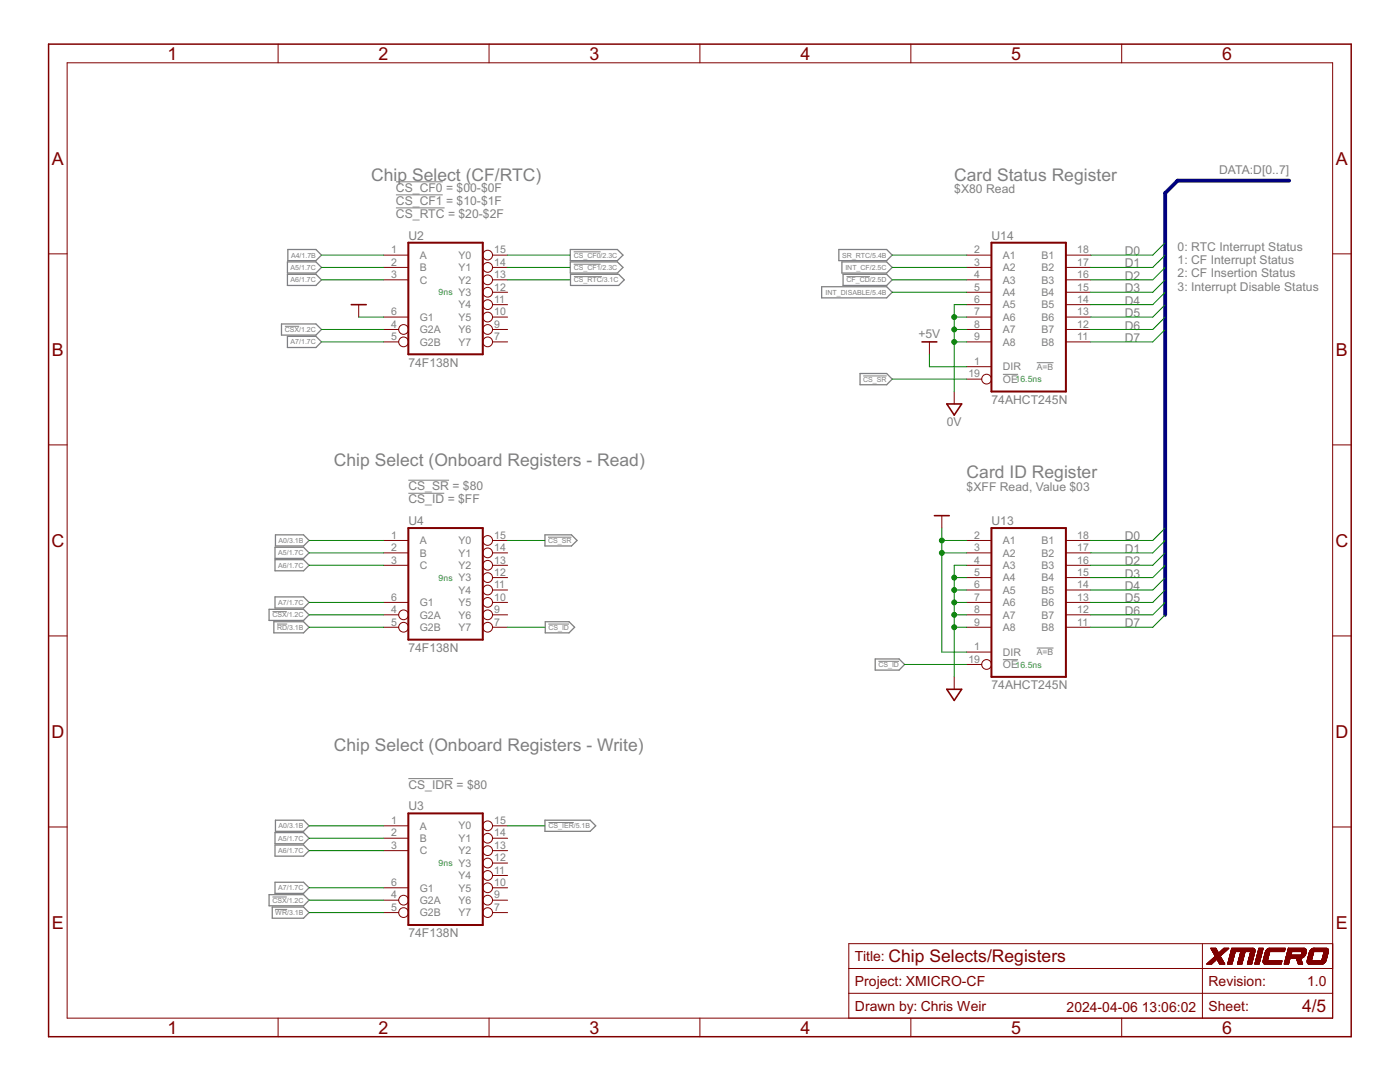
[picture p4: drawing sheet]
<svg xmlns="http://www.w3.org/2000/svg" width="279mm" height="216mm" viewBox="0 0 279 216" stroke-linecap="round" stroke-linejoin="round" font-family="sans-serif">
<g fill="none" stroke="#808080" stroke-width=".2">
<path d="M79 36.3h9.3M79 38.9h9.3M79 41.5h9.7M114.5 50.2h5.4M114.5 52.7h5.4M114.5 55.2h5.6M168.9 55.2h4.7M56.9 65.1h2.8M172.3 75h4.7M200.2 74.7h3M206.9 72.4h3.3M81.5 95.8h8.1"/>
<path d="M81.5 98.4h7.2M109.4 107.2h4.6M54.4 122h2.8M55.3 124.5h2M109.4 124.5h4.2M175.3 132h4.1M200.2 131.6h3M206.9 129.3h3.3M81.5 155.4h8.9M54.4 179h2.8M109.5 164.1h5M54.9 181.5h2.4"/>
</g>
<g fill="none" stroke="#808080" stroke-width=".25">
<path d="M57.4 52.3h5.7l1.1 1.1-1.1 1.1h-5.7zM57.4 54.7h5.7l1.1 1.1-1.1 1.2h-5.7zM57.4 49.8h5.7l1.1 1.1-1.1 1.1h-5.7zM113.8 52.3h9.4l1.1 1.1-1.1 1.1h-9.4zM113.8 49.8h9.4l1.1 1.1-1.1 1.1h-9.4zM113.9 54.7h9.6l1.1 1.1-1.1 1.2h-9.6zM164 57.2h13l1.1 1.1-1.1 1.1h-13zM167.4 49.8h9.6l1.1 1.1-1.1 1.1h-9.6zM168 52.3h9l1.1 1.1-1.1 1.1h-9zM168.3 54.7h8.7l1.1 1.1-1.1 1.2h-8.7zM56.2 64.6h6.9l1.1 1.1-1.1 1.2h-6.9zM57.4 67.1h5.7l1.1 1.1-1.1 1.1h-5.7z"/>
<path d="M171.6 74.5h5.4l1.1 1.1-1.1 1.2h-5.4zM54.9 119.1h5.7l1.1 1.1-1.1 1.1h-5.7zM54.9 109.2h5.7l1.1 1.1-1.1 1.1h-5.7zM54.9 111.7h5.7l1.1 1.1-1.1 1.1h-5.7zM55 106.7h5.6l1.1 1.1-1.1 1.1h-5.6zM108.8 106.7h5.2l1.2 1.1-1.2 1.1h-5.2zM53.7 121.6h6.9l1.1 1.1-1.1 1.1h-6.9zM54.7 124.1h5.9l1.1 1.1-1.1 1.1h-5.9zM108.8 124.1h4.8l1.1 1.1-1.1 1.1h-4.8zM174.7 131.5h4.7l1.1 1.1-1.1 1.1h-4.7zM53.7 178.5h6.9l1.1 1.1-1.1 1.1h-6.9zM54.9 166.1h5.7l1.1 1.2-1.1 1.1h-5.7z"/>
<path d="M54.9 168.6h5.7l1.1 1.1-1.1 1.1h-5.7zM54.9 176h5.7l1.1 1.1-1.1 1.2h-5.7zM55 163.7h5.6l1.1 1.1-1.1 1.1h-5.6zM108.8 163.7h9l1.1 1.1-1.1 1.1h-9zM54.3 181h6.3l1.1 1.1-1.1 1.1h-6.3z"/>
</g>
<path d="M81.5 48.4h14.9v22.3h-14.9zM197.9 48.4h14.8v29.7h-14.8zM81.5 105.4h14.9v22.2h-14.9zM197.9 105.4h14.8v29.7h-14.8zM81.5 162.3h14.9v22.3h-14.9z" fill="none" stroke="#800000" stroke-width=".4"/>
<g fill="none" stroke="#800000" stroke-width=".2">
<path d="M13.4 12.5h252.6v190.7h-252.6zM55.5 8.8v3.7M97.6 8.8v3.7M139.7 8.8v3.7M181.8 8.8v3.7M223.9 8.8v3.7M9.7 50.7h3.7M76.5 50.9h5M76.5 53.4h5M76.5 55.8h5M98.3 50.9h3M98.3 53.4h3"/>
<path d="M98.3 55.8h3M98.3 58.3h3M192.9 50.9h5M192.9 53.4h5M192.9 55.8h5M192.9 58.3h5M212.7 50.9h5M212.7 53.4h5M212.7 55.8h5M212.7 58.3h5M266 50.7h3.7M71.6 60.8v2.5"/>
<path d="M76.5 65.7h3.1M76.5 68.2h3.1M76.5 63.3h5M98.3 65.7h3M98.3 68.2h3M98.3 63.3h3M98.3 60.8h3M185.5 68.2v2.5M190.4 78.1v2.5M192.9 65.7h5M192.9 68.2h5M192.9 63.3h5"/>
<path d="M192.9 60.8h5M192.9 73.2h5M192.9 75.6h3M212.7 65.7h5M212.7 68.2h5M212.7 63.3h5M212.7 60.8h5M9.7 88.8h3.7M266 88.8h3.7M76.5 107.8h5M76.5 110.3h5M76.5 112.8h5"/>
<path d="M98.3 107.8h3M98.3 110.3h3M98.3 112.8h3M98.3 117.7h3M98.3 115.3h3M188 102.9v2.5M192.9 107.8h5M192.9 110.3h5M192.9 112.8h5M192.9 117.7h5M192.9 115.3h5M212.7 107.8h5"/>
<path d="M212.7 110.3h5M212.7 112.8h5M212.7 117.7h5M212.7 115.3h5M9.7 126.9h3.7M76.5 122.7h3.1M76.5 125.2h3.1M76.5 120.2h5M98.3 122.7h3M98.3 125.2h3M98.3 120.2h3M190.4 135.1v2.4"/>
<path d="M192.9 122.7h5M192.9 125.2h5M192.9 120.2h5M192.9 130.1h5M192.9 132.6h3M212.7 122.7h5M212.7 125.2h5M212.7 120.2h5M266 126.9h3.7M9.7 165h3.7M76.5 164.8h5M76.5 167.3h5"/>
<path d="M76.5 169.7h5M76.5 179.6h3.1M76.5 177.1h5M98.3 164.8h3M98.3 167.3h3M98.3 169.7h3M98.3 179.6h3M98.3 177.1h3M98.3 174.7h3M98.3 172.2h3M266 165h3.7M76.5 182.1h3.1"/>
<path d="M98.3 182.1h3M169.4 193.3h96.6M169.4 198.2h96.6M240 188.3v14.9M241.6 189.2l1.1 .1M241.7 189.3h1M241.7 189.4h1.1M241.8 189.4h1M241.8 189.5h1M241.9 192.3h-1M241.9 189.6h1M241.9 191.4h2"/>
<path d="M241.9 189.7h1M241.9 189.7l1.1 .1M242 192.2l-1 .1M242 191.3h1.8M242 189.8h1M242 189.8l1 .1M242 192.2h-1M242 189.9h1M242 192.1l-.9 .1M242 189.9h1.1M242.1 191.3h1.7M242.1 190h1"/>
<path d="M242.1 190l1 .1M242.1 192.1h-1M242.1 191.2h1.7M242.1 190.1h1M242.1 190.1h1.1M242.2 192h-1M242.2 191.2h1.5M242.2 190.2h2M242.2 191.1h1.5M242.2 190.2h1.9M242.2 190.3h1.9M242.3 191.9l-1 .1"/>
<path d="M242.3 191.1h1.4M242.3 190.4h1.7M242.3 191.9h-1M242.3 191h1.3M242.4 191.8l-1 .1M242.4 190.5h1.4M242.4 190.9h1.2M242.4 191.8h-1M242.5 190.7h1.1M242.5 191.7h-1M242.5 190.9h1.1M242.5 190.8h1"/>
<path d="M242.5 191.7h-.9M242.6 191.6h-1M242.6 189.2l.6 1 1.1-1h.9l-1.7 1.6M242.6 191.6h-.9M242.7 189.2h-1.1l.9 1.6-1.7 1.6h1M242.7 191.5l-1 .1M242.8 191.5h-1M242.8 191.4l-.9 .1M242.9 191.4l1 .1M242.9 191.5h1M243 191.5l1 .1M243 191.6h1"/>
<path d="M243 191.7h1.1M243.1 191.7h1M243.1 191.8h1M243.1 191.8l1 .1M243.1 191.9h1.1M243.2 191.9l1 .1M243.2 192h1M243.2 192.1h1.1M243.3 192.1l1 .1M243.3 192.2h1M243.3 192.2l1.1 .1M243.4 192.3h1"/>
<path d="M243.5 190.8l.9 1.6h-1l-.5-1-1.1 1M243.6 190.7l-1.1 .1M243.7 190.6h-1.3M243.9 190.5h-1.5M243.9 190.4l-1.6 .1M244 190.3l-1.7 .1M244.2 190.1l-1 .1M244.3 190.1h-1M244.3 190l-.9 .1M244.4 190h-1M244.5 189.9h-1M244.6 189.8l-1 .1"/>
<path d="M244.6 189.8h-1M244.7 189.7l-1 .1M244.7 189.7h-1M244.8 189.6l-1 .1M244.9 189.6h-1.1M244.9 189.5h-1M244.9 189.5h-.9M245 189.4l-1 .1M245 192.3h.9M245 189.4h-.9M245.1 192.1h.8M245.1 192h.9"/>
<path d="M245.1 189.3l-1 .1M245.1 191.9h.9M245.2 191.8h.8M245.2 191.7h.8M245.2 189.3h-1M245.2 191.6h.9M245.2 189.2l-1 .1M245.2 191.5h.9M245.3 191.4h.8M245.3 191.3h.8M245.3 191.2h.9M245.3 191.1h.9"/>
<path d="M245.4 191h.8M245.4 190.9h.9M245.4 190.8h.9M245.4 190.7h.9M245.4 190.6h.9M245.5 190.6h.8M245.5 190.5h.9M245.5 190.3h.9M245.6 190.2h.8M245.6 190.1h.9M245.6 190h.9M245.6 189.9h.9"/>
<path d="M245.7 189.8h4.7M245.7 189.7h4.7M245.7 189.6h4.7M245.7 189.5h4.7M245.8 189.4l4.6 .1M245.8 189.4h4.6M245.8 189.3l4.6 .1M245.8 189.3h4.5M245.8 189.3h4.4M245.9 192.3h-.9M245.9 192.2l-.9 .1M245.9 192.2h-.9"/>
<path d="M246 192.1h-.9M246 191.9h-.9M246 191.8l-.8 .1M246.1 191.7h-.9M246.1 191.5h-.9M246.1 191.4l-.9 .1M246.2 191.2h-.9M246.2 191.1h-.9M246.3 190.8h-.9M246.3 190.7h-.9M246.4 190.5l-.9 .1M246.4 190.4l-.9 .1"/>
<path d="M246.4 190.4h-.9M246.4 190.3h-.9M246.5 190.1h-.9M246.5 190l-.9 .1M247 192.3h.9M247 192.2h.9M247 192.1h.9M247.1 192h.8M247.1 191.9h.9M247.1 191.8h.9M247.1 191.7h.9M247.2 191.6h.8"/>
<path d="M247.2 191.6h.9M247.2 191.5h.9M247.2 191.4h.9M247.2 191.3h.9M247.3 191.3h.8M247.3 191.2h.8M247.3 191.2h.9M247.3 191.1h.9M247.3 191h.9M247.4 190.9h.8M247.4 190.8h.8M247.4 190.8h.9"/>
<path d="M247.4 190.6h.9M247.5 190.5h.8M247.5 190.4h.8M247.5 190.4h.9M247.5 190.2h.9M247.6 190.1h.8M247.6 190h.9M247.6 189.9h.9M247.6 189.9l-.6 2.5h.8l.7-2.5M247.9 192.2h-.9M247.9 192.1h-.8M248 191.9l-.9 .1"/>
<path d="M248 191.8l-.9 .1M248 191.7h-.8M248.1 191.5l-.9 .1M248.1 191.4l-.9 .1M248.2 191.2h-.9M248.2 191l-.9 .1M248.3 190.8h-.9M248.3 190.7h-.9M248.3 190.5l-.8 .1M248.4 190.4h-.9M248.4 190.3h-.9M248.4 190.1h-.8"/>
<path d="M248.5 190l-.9 .1M249 192.3h.8M249 192.2h.9M249 192.1h.9M249 192h.9M249.1 191.9h.8M249.1 191.8h.8M249.1 191.8h.9M249.1 191.7h.9M249.1 191.6h.9M249.2 191.6h.8M249.2 191.5h.8"/>
<path d="M249.2 191.4h.8M249.2 191.4h.9M249.2 191.3h.9M249.3 191.2h.8M249.3 191h.8M249.3 190.9h.9M249.4 190.8h.8M249.4 190.6h.9M249.4 190.5h.9M249.4 190.4h.9M249.5 190.4h.8M249.5 190.2h.9"/>
<path d="M249.5 190.1h.9M249.6 190.1h.8M249.6 190h.8M249.6 189.9h.8M249.6 189.9l-.7 2.5h.9l.6-2.4M249.9 192.2h-.9M249.9 192.1l-.9 .1M249.9 192h-.9M250 191.7h-.9M250.1 191.3h-.9M250.1 189.2l.2 .1M250.1 189.2h-4.3l-.8 3.2h.9l.6-2.5"/>
<path d="M250.1 191.2l-.9 .1M250.1 191.1h-.8M250.2 191h-.9M250.2 190.9h-.9M250.2 190.8l-.9 .1M250.3 190.7h-.9M250.3 190.6h-.9M250.3 189.3l.1 .2M250.4 190.3h-.9M250.4 190.2h-.9M250.4 192.3h.9M250.4 189.5v.1"/>
<path d="M250.4 189.9h-4.8M250.4 189.6v.2M250.4 189.8v.2M250.5 192.2h.8M250.5 192.1h.9M250.5 192h.9M250.5 191.9h.9M250.6 191.7h.8M250.6 191.7h.9M250.6 191.6h.9M250.7 191.5h.8M250.7 191.3h.8"/>
<path d="M250.7 191.3h.9M250.7 191.2h.9M250.7 191.1h.9M250.8 191.1h.8M250.8 190.9h.9M250.8 190.8h.9M250.8 190.7h.9M250.9 190.6h.8M250.9 190.5h.9M251 190.3h.8M251 190.2h.8M251 190.1h.9"/>
<path d="M251.1 189.9h.8M251.1 189.8h.8M251.1 189.7h.9M251.2 189.5h.8M251.2 189.4h.9M251.2 189.3h.9M251.2 189.2h.9M251.3 192.4h-.9l.8-3.2h.9l-.8 3.2M251.3 192.3h-.9M251.4 192.1l-.9 .1M251.4 191.9h-.9M251.4 191.8h-.8"/>
<path d="M251.5 191.6h-.9M251.5 191.5l-.9 .1M251.5 191.5h-.8M251.5 191.4h-.8M251.6 191.2h-.9M251.6 191.1l-.9 .1M251.7 191h-.9M251.7 190.9h-.9M251.7 190.8h-.9M251.7 190.7l-.9 .1M251.8 190.5h-.9M251.8 190.4h-.9"/>
<path d="M251.8 190.2h-.8M251.9 190.1h-.9M251.9 190h-.9M251.9 189.8h-.8M252 189.7l-.9 .1M252 189.6h-.9M252.1 189.4h-.9M252.1 191.9h3.7M252.1 191.8h3.7M252.1 191.7h3.7M252.1 189.3l-.9 .1M252.1 192v.1"/>
<path d="M252.1 191.8v.2M252.1 191.7h3.7l-.1 .7h-3.3M252.1 192.1h3.7M252.1 192h3.7M252.1 191.6h.9M252.1 192.1l.2 .2M252.1 191.7v.1M252.1 191.5h.9M252.1 191.6v.1M252.1 192.1h3.6M252.2 192.2h3.5M252.2 191.4h.8"/>
<path d="M252.2 191.3h.8M252.2 191.2h.9M252.2 191.1h.9M252.2 192.3h3.5M252.2 191h.9M252.3 191h.8M252.3 192.3h3.4M252.3 190.9h.9M252.3 190.8h.9M252.3 190.7h.9M252.3 192.3l.1 .1M252.3 190.6h.9"/>
<path d="M252.4 190.5h.8M252.4 190.5h.9M252.4 190.4h.9M252.4 192.4h.1M252.4 190.3h.9M252.5 190.2h.8M252.5 190.1h.8M252.5 190.1h.9M252.5 190h.9M252.5 190l-.4 1.6M252.6 189.9l-.1 .1M252.6 189.8h3.7"/>
<path d="M252.6 189.7h3.8M252.6 189.7v.2M252.7 189.7h3.7M252.8 189.5h3.6M252.9 189.4l.3-.2h3.3l-.2 .7h-3.8M252.9 189.4l-.3 .3M252.9 189.4h3.6M253 191.6h-.9M253 189.3h3.5M253 191.3h-.8M253.1 191.2h-.9M253.1 191.1h-.9"/>
<path d="M253.1 189.3h3.4M253.2 190.9h-.9M253.2 190.8l-.9 .1M253.2 190.7h-.9M253.2 190.6h-.9M253.3 190.4l-.9 .1M253.3 190.3h-.9M253.3 190.2h-.8M253.4 189.9h-.9M253.4 189.9l-.5 1.8M255.8 192h-3.7M255.8 191.9l-3.7 .1"/>
<path d="M255.8 191.8l-3.7 .1M256.3 192.3h.9M256.3 192.2h.9M256.3 192.1h.9M256.3 189.8h-3.7M256.4 189.7l-3.8 .1M256.4 192h.8M256.4 191.9h.9M256.4 189.6h-3.7M256.4 191.8h.9M256.4 189.5h-3.6M256.5 191.7h.8"/>
<path d="M256.5 191.6h.8M256.5 191.5h.9M256.5 191.4h.9M256.6 191.3h.8M256.6 191.2h.9M256.8 190.6h3.7M256.8 190.5h3.7M256.8 190.5h.9M256.8 190.4h.9M256.8 190.3h.9M256.9 190.2h.8M256.9 190.1h.8"/>
<path d="M256.9 190h.9M256.9 189.9h.9M256.9 189.9h3.8M257 189.8h3.7M257 189.7h3.7M257 189.6h3.7M257 189.5h3.7M257.1 189.4h3.5M257.1 189.3l3.5 .1M257.1 189.3h3.4M257.1 189.2l3.3 .1M257.1 189.2l-.8 3.2h.9l.3-1.2"/>
<path d="M257.1 189.2h3.3M257.1 189.2l.7 .7-.2 .7M257.2 192.3h-.9M257.2 192.2l-.9 .1M257.2 192.1h-.8M257.3 192h-.9M257.3 191.8l-.9 .1M257.3 191.7h-.8M257.4 191.6h-.9M257.7 190.3l-.9 .1M257.8 190.1h-.9M257.8 190h-.9"/>
<path d="M258.7 191.2h.9M258.7 191.3h.9M258.8 191.4h.8M258.8 191.4l.9 .1M258.8 191.5h.9M258.8 191.5l.9 .1M258.8 191.6h.9M258.9 191.7h.8M258.9 191.7h.9M258.9 191.8h.9M258.9 191.8l.9 .1M259 191.9h.8"/>
<path d="M259 192h.8M259 192h.9M259 192.1h.9M259 192.1l.9 .1M259.1 192.2h.8M259.1 192.3h.8M259.1 192.3h.9M259.7 190.5h.8M259.7 190.4h.9M259.7 191.2h-.2l.5 1.2h-.9l-.4-1.2M259.7 191.2h-3.1M259.8 190.3h.8"/>
<path d="M259.8 190.2h.8M259.8 190.1h.8M259.8 190h.9M259.8 189.9h.9M259.9 189.9l-.2 .7M259.9 191.1l-.2 .1M259.9 191.1l-3.3 .1M260 191.1h-3.4M260.1 191l-3.5 .1M260.2 191h-3.6M260.2 190.9h-3.5M260.3 190.9h-3.6"/>
<path d="M260.3 190.8l-3.6 .1M260.3 190.8h-3.6M260.4 190.7l-3.7 .1M260.4 189.2l.2 .2M260.4 190.7h-3.7M260.5 190.6h-3.7M260.6 190.5l-.7 .6M260.6 190.4h-.9M260.6 190.4v.1M260.6 190.3l-.9 .1M260.6 189.4l.1 .1M260.6 189.4l-3.6 .1"/>
<path d="M260.7 190.1h-.9M260.7 189.5v.2M260.7 189.5h-3.7M260.7 190l-.1 .4M260.7 189.8l-3.8 .1M260.7 189.7h-3.7M260.7 189.7v.1M260.7 189.8v.2M260.9 191.9v.1M260.9 192h3.5M260.9 191.8h3.7M260.9 191.7h3.7"/>
<path d="M260.9 191.7v.2M260.9 192v.1M260.9 191.6h.8M260.9 191.6v.1M260.9 191.5h.9M260.9 192.1v.1M260.9 192.2l.1 .1M261 192.2h3.2M261 191.3h.8M261 191.2h.9M261 192.3h3.2M261 191.1h.9"/>
<path d="M261 192.3h.1M261.1 190.9h.8M261.1 192.3h3M261.1 192.3l.1 .1M261.1 190.8h.9M261.1 190.6h.9M261.2 192.4h2.7M261.2 190.5h.8M261.2 190.4h.8M261.2 190.4h.9M261.3 190.2h.8M261.3 190.1h.8"/>
<path d="M261.3 190h.8M261.3 190h.9M261.3 190l-.4 1.6M261.3 189.9h.9M261.4 189.9h3.7M261.4 189.8l-.1 .2M261.4 189.7h3.7M261.5 189.7l-.1 .1M261.5 189.6h3.6M261.6 189.5h3.5M261.7 191.6h-.8M261.7 189.4h3.3"/>
<path d="M261.8 191.5l-.9 .1M261.8 191.4h-.9M261.8 189.3h3.2M261.9 191.2h-.9M261.9 191.1l-.9 .1M261.9 191h-.9M261.9 189.3h3M262 190.8h-.9M262 190.7l-.9 .1M262 190.7h-.9M262 190.6h-.8M262.1 190.3l-.9 .1"/>
<path d="M262.1 189.2h2.6M262.1 190.3h-.9M262.1 190.2h-.8M262.1 189.2l-.3 .1-.3 .4M262.3 189.2l-.6 2.5M263.8 191.6h.8M263.8 191.6h.9M263.8 191.5h.9M263.8 191.4h.9M263.9 191.3h.8M263.9 191.3h.9M263.9 191.2h.9"/>
<path d="M263.9 191.1h.9M263.9 191h.9M264 190.9h.8M264 190.9h.9M264 190.8h.9M264 190.7h.9M264.1 190.6h.8M264.1 190.5h.8M264.1 192.3l-.2 .1M264.1 190.4h.9M264.1 190.3h.9M264.2 190.2h.8"/>
<path d="M264.2 190.1h.8M264.2 190h.9M264.2 189.9h.9M264.3 189.9l-.5 1.8M264.3 192.2h-3.4M264.3 192.1l-3.4 .1M264.4 192.1h-3.5M264.5 192h-3.6M264.5 191.9l-3.6 .1M264.5 191.9l-.4 .4M264.5 191.9h-3.6M264.6 191.8h-3.7"/>
<path d="M264.6 191.7h-3.7M264.7 191.6l-.2 .3M264.7 191.5l-.9 .1M264.7 189.2l.2 .1M264.7 191.4h-.8M264.8 191.2l-.9 .1M264.8 191.1l-.9 .1M264.8 191h-.8M264.9 190.9h-.9M264.9 189.3h.1M264.9 190.7l-.9 .1M265 190.5h-.9"/>
<path d="M265 189.3v.1M265 190.4h-.9M265 189.4h-3.3M265 189.4l.1 .1M265.1 190.1h-.9M265.1 189.5v.2M265.1 190h-.9M265.1 189.5h-3.5M265.1 190l-.4 1.6M265.1 189.9h-3.8M265.1 189.8h-3.7M265.1 189.7h-3.6"/>
<path d="M265.1 189.6l-3.6 .1M265.1 189.8v.2M265.1 189.7v.1M266 188.3h-96.6v14.9M55.5 203.2v3.7M97.6 203.2v3.7M139.7 203.2v3.7M181.8 203.2v3.7M223.9 203.2v3.7"/>
<circle cx="97.3" cy="53.4" r=".97"/>
<circle cx="97.3" cy="50.9" r=".97"/>
<circle cx="97.3" cy="58.3" r=".97"/>
<circle cx="97.3" cy="55.8" r=".97"/>
<circle cx="80.5" cy="68.2" r=".97"/>
<circle cx="80.5" cy="65.7" r=".97"/>
<circle cx="97.3" cy="63.3" r=".97"/>
<circle cx="97.3" cy="65.7" r=".97"/>
<circle cx="97.3" cy="60.8" r=".97"/>
<circle cx="97.3" cy="68.2" r=".97"/>
<circle cx="196.9" cy="75.6" r=".97"/>
<circle cx="97.3" cy="115.3" r=".97"/>
<circle cx="97.3" cy="110.3" r=".97"/>
<circle cx="97.3" cy="112.8" r=".97"/>
<circle cx="97.3" cy="107.8" r=".97"/>
<circle cx="97.3" cy="117.7" r=".97"/>
<circle cx="80.5" cy="125.2" r=".97"/>
<circle cx="80.5" cy="122.7" r=".97"/>
<circle cx="97.3" cy="125.2" r=".97"/>
<circle cx="97.3" cy="122.7" r=".97"/>
<circle cx="97.3" cy="120.2" r=".97"/>
<circle cx="196.9" cy="132.6" r=".97"/>
<circle cx="80.5" cy="179.6" r=".97"/>
<circle cx="97.3" cy="177.1" r=".97"/>
<circle cx="97.3" cy="169.7" r=".97"/>
<circle cx="97.3" cy="164.8" r=".97"/>
<circle cx="97.3" cy="179.6" r=".97"/>
<circle cx="97.3" cy="174.7" r=".97"/>
<circle cx="97.3" cy="172.2" r=".97"/>
<circle cx="97.3" cy="167.3" r=".97"/>
<circle cx="80.5" cy="182.1" r=".97"/>
<circle cx="97.3" cy="182.1" r=".97"/>
</g>
<path d="M70.1 60.8h3M184 68.2h3M189 80.6h2.9l-1.5 2.2zM186.5 102.9h2.9M189 137.5h2.9l-1.5 2.3z" fill="none" stroke="#800000" stroke-width=".32"/>
<path d="M9.7 8.8h260v198.1h-260z" fill="none" stroke="#800000" stroke-width=".3"/>
<path d="M257.3 36h-22.3l-2.5 2.5v84.2" fill="none" stroke="#000080" stroke-width=".76"/>
<g fill="none" stroke="#008000" stroke-width=".2">
<path d="M64.2 55.8h12.3M64.2 53.4h12.3M64.2 50.9h12.3M101.3 55.8h12.4M101.3 53.4h12.4M101.3 50.9h12.4M178.1 55.8h14.8M178.1 53.4h14.8M178.1 50.9h14.8M178.1 58.3h14.8M232.5 53.4l-2.4 2.4h-12.4M232.5 50.9l-2.4 2.5h-12.4"/>
<path d="M232.5 48.4l-2.4 2.5h-12.4M232.5 58.3l-2.4 2.5h-12.4M232.5 55.8l-2.4 2.5h-12.4M64.2 68.2h12.3M64.2 65.7h12.3M71.6 63.3h4.9M178.1 75.6h14.8M185.5 70.7v2.5h7.4M190.4 68.2h2.5M190.4 63.3h2.5M190.4 65.7h2.5M192.9 60.8h-2.5v17.3"/>
<path d="M232.5 65.7l-2.4 2.5h-12.4M232.5 60.8l-2.4 2.5h-12.4M232.5 63.3l-2.4 2.4h-12.4M61.7 112.8h14.8M61.7 110.3h14.8M61.7 107.8h14.8M101.3 107.8h7.4M188 110.3h4.9M188 107.8h4.9M188 105.4v24.7h4.9M190.4 115.3h2.5M190.4 117.7h2.5"/>
<path d="M192.9 112.8h-2.5v22.3M232.5 117.7l-2.4 2.5h-12.4M232.5 110.3l-2.4 2.5h-12.4M232.5 107.8l-2.4 2.5h-12.4M232.5 105.4l-2.4 2.4h-12.4M232.5 112.8l-2.4 2.5h-12.4M232.5 115.3l-2.4 2.4h-12.4M61.7 120.2h14.8M61.7 125.2h14.8M61.7 122.7h14.8M101.3 125.2h7.4M180.5 132.6h12.4"/>
<path d="M190.4 120.2h2.5M190.4 125.2h2.5M190.4 122.7h2.5M232.5 122.7l-2.4 2.5h-12.4M232.5 120.2l-2.4 2.5h-12.4M61.7 177.1h14.8M61.7 169.7h14.8M61.7 167.3h14.8M61.7 164.8h14.8M61.7 179.6h14.8M101.3 164.8h7.4M61.7 182.1h14.8"/>
</g>
<g fill="#008000" stroke="#008000" stroke-width=".2">
<circle cx="188" cy="110.3" r=".49"/>
<circle cx="188" cy="107.8" r=".49"/>
<circle cx="190.4" cy="115.3" r=".49"/>
<circle cx="190.4" cy="117.7" r=".49"/>
<circle cx="190.4" cy="120.2" r=".49"/>
<circle cx="190.4" cy="122.7" r=".49"/>
<circle cx="190.4" cy="125.2" r=".49"/>
<circle cx="190.4" cy="65.7" r=".49"/>
<circle cx="190.4" cy="68.2" r=".49"/>
<circle cx="190.4" cy="63.3" r=".49"/>
</g>
<g font-size="4" fill="#800000">
<text x="33.5" y="11.9">1</text>
<text x="75.5" y="11.9">2</text>
<text x="117.6" y="11.9">3</text>
<text x="159.7" y="11.9">4</text>
<text x="201.8" y="11.9">5</text>
<text x="243.9" y="11.9">6</text>
<text x="10.4" y="32.9">A</text>
<text x="266.6" y="32.9">A</text>
<text x="10.4" y="71">B</text>
<text x="266.6" y="71">B</text>
<text x="10.3" y="109.1">C</text>
<text x="266.5" y="109.1">C</text>
<text x="10.3" y="147.2">D</text>
<text x="266.5" y="147.2">D</text>
<text x="10.4" y="185.4">E</text>
<text x="266.6" y="185.4">E</text>
<text x="33.5" y="206.3">1</text>
<text x="75.5" y="206.3">2</text>
<text x="117.6" y="206.3">3</text>
<text x="159.7" y="206.3">4</text>
<text x="201.8" y="206.3">5</text>
<text x="243.9" y="206.3">6</text>
</g>
<g font-size="3.9" fill="#808080">
<text x="74.1" y="36">Chip Select (CF/RTC)</text>
<text x="190.4" y="36">Card Status Register</text>
<text x="66.6" y="93">Chip Select (Onboard Registers - Read)</text>
<text x="192.9" y="95.5">Card ID Register</text>
<text x="66.6" y="149.9">Chip Select (Onboard Registers - Write)</text>
</g>
<g font-size="3.9" fill="#800000">
<text x="177.3" y="192">Chip Selects/Registers</text>
<text x="259.8" y="201.9">4/5</text>
</g>
<g font-size="3.1" fill="#800000">
<text x="170.6" y="191.8">Title:</text>
<text x="170.6" y="196.7">Project: XMICRO-CF</text>
<text x="241.2" y="196.7">Revision:</text>
<text x="260.8" y="196.7">1.0</text>
<text x="170.6" y="201.7">Drawn by: Chris Weir</text>
<text x="212.9" y="201.9">2024-04-06</text>
<text x="227.9" y="201.9">13:06:02</text>
<text x="241.2" y="201.7">Sheet:</text>
</g>
<g font-size="2.7" fill="#808080">
<text x="243.3" y="34.8">DATA:D[0..7]</text>
<text x="79" y="38.3">CS_CF0 = $00-$0F</text>
<text x="79" y="40.9">CS_CF1 = $10-$1F</text>
<text x="190.4" y="38.5">$X80 Read</text>
<text x="79" y="43.5">CS_RTC = $20-$2F</text>
<text x="81.5" y="47.8">U2</text>
<text x="197.9" y="47.8">U14</text>
<text x="224.5" y="50.9">D0</text>
<text x="224.5" y="53.4">D1</text>
<text x="235" y="50.2">0: RTC Interrupt Status</text>
<text x="235" y="52.8">1: CF Interrupt Status</text>
<text x="224.5" y="55.8">D2</text>
<text x="224.5" y="58.3">D3</text>
<text x="235" y="55.4">2: CF Insertion Status</text>
<text x="235" y="58">3: Interrupt Disable Status</text>
<text x="224.5" y="60.8">D4</text>
<text x="224.5" y="63.3">D5</text>
<text x="224.5" y="65.7">D6</text>
<text x="183.3" y="67.5">+5V</text>
<text x="224.5" y="68.2">D7</text>
<text x="81.5" y="73.2">74F138N</text>
<text x="197.9" y="80.6">74AHCT245N</text>
<text x="189" y="85.1">0V</text>
<text x="81.5" y="97.8">CS_SR = $80</text>
<text x="81.5" y="100.4">CS_ID = $FF</text>
<text x="192.9" y="97.9">$XFF Read, Value $03</text>
<text x="81.5" y="104.7">U4</text>
<text x="197.9" y="104.7">U13</text>
<text x="224.5" y="107.8">D0</text>
<text x="224.5" y="110.3">D1</text>
<text x="224.5" y="112.8">D2</text>
<text x="224.5" y="115.3">D3</text>
<text x="224.5" y="117.7">D4</text>
<text x="224.5" y="120.2">D5</text>
<text x="224.5" y="122.7">D6</text>
<text x="224.5" y="125.2">D7</text>
<text x="81.5" y="130.1">74F138N</text>
<text x="197.9" y="137.5">74AHCT245N</text>
<text x="81.5" y="157.3">CS_IDR = $80</text>
<text x="81.5" y="161.7">U3</text>
<text x="81.5" y="187.1">74F138N</text>
</g>
<g font-size="2.3" fill="#808080">
<text x="78.1" y="50.5">1</text>
<text x="78.1" y="53">2</text>
<text x="83.8" y="51.6">A</text>
<text x="91.5" y="51.6">Y0</text>
<text x="98.6" y="53">14</text>
<text x="98.6" y="50.5">15</text>
<text x="194.4" y="50.5">2</text>
<text x="194.4" y="53">3</text>
<text x="200.1" y="51.6">A1</text>
<text x="207.9" y="51.6">B1</text>
<text x="215" y="53">17</text>
<text x="215" y="50.5">18</text>
<text x="78.1" y="55.5">3</text>
<text x="83.8" y="54.1">B</text>
<text x="83.8" y="56.6">C</text>
<text x="91.5" y="59.1">Y3</text>
<text x="91.5" y="56.6">Y2</text>
<text x="91.5" y="54.1">Y1</text>
<text x="98.6" y="58">12</text>
<text x="98.6" y="55.5">13</text>
<text x="194.4" y="55.5">4</text>
<text x="194.4" y="58">5</text>
<text x="200.1" y="54.1">A2</text>
<text x="200.1" y="56.6">A3</text>
<text x="200.1" y="59.1">A4</text>
<text x="207.9" y="59.1">B4</text>
<text x="207.9" y="56.6">B3</text>
<text x="207.9" y="54.1">B2</text>
<text x="215" y="58">15</text>
<text x="215" y="55.5">16</text>
<text x="78.1" y="65.4">4</text>
<text x="78.1" y="62.9">6</text>
<text x="83.8" y="64">G1</text>
<text x="91.5" y="64">Y5</text>
<text x="91.5" y="61.5">Y4</text>
<text x="98.6" y="65.4">9</text>
<text x="98.6" y="62.9">10</text>
<text x="98.6" y="60.5">11</text>
<text x="194.4" y="60.5">6</text>
<text x="194.4" y="62.9">7</text>
<text x="194.4" y="65.4">8</text>
<text x="200.1" y="61.5">A5</text>
<text x="200.1" y="64">A6</text>
<text x="207.9" y="64">B6</text>
<text x="207.9" y="61.5">B5</text>
<text x="215" y="65.4">12</text>
<text x="215" y="62.9">13</text>
<text x="215" y="60.5">14</text>
<text x="78.1" y="67.9">5</text>
<text x="83.8" y="66.5">G2A</text>
<text x="83.8" y="69">G2B</text>
<text x="91.5" y="69">Y7</text>
<text x="91.5" y="66.5">Y6</text>
<text x="98.6" y="67.9">7</text>
<text x="194.4" y="67.9">9</text>
<text x="200.1" y="66.5">A7</text>
<text x="200.1" y="69">A8</text>
<text x="207.9" y="69">B8</text>
<text x="207.9" y="66.5">B7</text>
<text x="215" y="67.9">11</text>
<text x="193.3" y="75.3">19</text>
<text x="194.4" y="72.8">1</text>
<text x="200.1" y="73.9">DIR</text>
<text x="200.1" y="76.4">OE</text>
<text x="78.1" y="107.5">1</text>
<text x="98.6" y="107.5">15</text>
<text x="194.4" y="107.5">2</text>
<text x="215" y="107.5">18</text>
<text x="78.1" y="110">2</text>
<text x="78.1" y="112.4">3</text>
<text x="83.8" y="108.6">A</text>
<text x="83.8" y="111.1">B</text>
<text x="83.8" y="113.5">C</text>
<text x="91.5" y="113.5">Y2</text>
<text x="91.5" y="111.1">Y1</text>
<text x="91.5" y="108.6">Y0</text>
<text x="98.6" y="112.4">13</text>
<text x="98.6" y="110">14</text>
<text x="194.4" y="110">3</text>
<text x="194.4" y="112.4">4</text>
<text x="200.1" y="108.6">A1</text>
<text x="200.1" y="111.1">A2</text>
<text x="200.1" y="113.5">A3</text>
<text x="207.9" y="113.5">B3</text>
<text x="207.9" y="111.1">B2</text>
<text x="207.9" y="108.6">B1</text>
<text x="215" y="112.4">16</text>
<text x="215" y="110">17</text>
<text x="78.1" y="119.9">6</text>
<text x="91.5" y="118.5">Y4</text>
<text x="91.5" y="116">Y3</text>
<text x="98.6" y="119.9">10</text>
<text x="98.6" y="117.4">11</text>
<text x="98.6" y="114.9">12</text>
<text x="194.4" y="114.9">5</text>
<text x="194.4" y="117.4">6</text>
<text x="194.4" y="119.9">7</text>
<text x="200.1" y="116">A4</text>
<text x="200.1" y="118.5">A5</text>
<text x="207.9" y="118.5">B5</text>
<text x="207.9" y="116">B4</text>
<text x="215" y="119.9">13</text>
<text x="215" y="117.4">14</text>
<text x="215" y="114.9">15</text>
<text x="78.1" y="122.3">4</text>
<text x="78.1" y="124.8">5</text>
<text x="83.8" y="123.4">G2A</text>
<text x="83.8" y="125.9">G2B</text>
<text x="83.8" y="121">G1</text>
<text x="91.5" y="125.9">Y7</text>
<text x="91.5" y="123.4">Y6</text>
<text x="91.5" y="121">Y5</text>
<text x="98.6" y="124.8">7</text>
<text x="98.6" y="122.3">9</text>
<text x="194.4" y="122.3">8</text>
<text x="194.4" y="124.8">9</text>
<text x="200.1" y="121">A6</text>
<text x="200.1" y="123.4">A7</text>
<text x="200.1" y="125.9">A8</text>
<text x="207.9" y="125.9">B8</text>
<text x="207.9" y="123.4">B7</text>
<text x="207.9" y="121">B6</text>
<text x="215" y="124.8">11</text>
<text x="215" y="122.3">12</text>
<text x="194.4" y="129.8">1</text>
<text x="200.1" y="130.9">DIR</text>
<text x="193.3" y="132.2">19</text>
<text x="200.1" y="133.3">OE</text>
<text x="78.1" y="164.4">1</text>
<text x="78.1" y="166.9">2</text>
<text x="83.8" y="165.5">A</text>
<text x="83.8" y="168">B</text>
<text x="91.5" y="168">Y1</text>
<text x="91.5" y="165.5">Y0</text>
<text x="98.6" y="166.9">14</text>
<text x="98.6" y="164.4">15</text>
<text x="78.1" y="169.4">3</text>
<text x="83.8" y="170.5">C</text>
<text x="91.5" y="172.9">Y3</text>
<text x="91.5" y="170.5">Y2</text>
<text x="98.6" y="171.9">12</text>
<text x="98.6" y="169.4">13</text>
<text x="78.1" y="179.3">4</text>
<text x="78.1" y="176.8">6</text>
<text x="83.8" y="177.9">G1</text>
<text x="91.5" y="177.9">Y5</text>
<text x="91.5" y="175.4">Y4</text>
<text x="98.6" y="179.3">9</text>
<text x="98.6" y="176.8">10</text>
<text x="98.6" y="174.3">11</text>
<text x="78.1" y="181.8">5</text>
<text x="83.8" y="180.4">G2A</text>
<text x="83.8" y="182.8">G2B</text>
<text x="91.5" y="182.8">Y7</text>
<text x="91.5" y="180.4">Y6</text>
<text x="98.6" y="181.8">7</text>
</g>
<g font-size="1.9" fill="#008080">
<text x="87.5" y="58.9">9ns</text>
<text x="202.7" y="76.3">16.5ns</text>
<text x="87.5" y="115.9">9ns</text>
<text x="202.7" y="133.2">16.5ns</text>
<text x="87.5" y="172.8">9ns</text>
</g>
<g font-size="1.9" fill="#808080">
<text x="206.9" y="73.8">A=B</text>
<text x="206.9" y="130.7">A=B</text>
</g>
<g font-size="1.6" fill="#808080">
<text x="58" y="53.9">A5/1.7C</text>
<text x="58.1" y="51.4">A4/1.7B</text>
<text x="114.5" y="51.4">CS_CF0/2.3C</text>
<text x="114.5" y="53.9">CS_CF1/2.3C</text>
<text x="168.1" y="51.4">SR_RTC/5.4B</text>
<text x="168.7" y="53.9">INT_CF/2.5C</text>
<text x="58" y="56.3">A6/1.7C</text>
<text x="114.5" y="56.3">CS_RTC/3.1C</text>
<text x="164.8" y="58.8">INT_DISABLE/5.4B</text>
<text x="168.9" y="56.3">CF_CD/2.5D</text>
<text x="56.8" y="66.2">CSX/1.2C</text>
<text x="58" y="68.7">A7/1.7C</text>
<text x="172.3" y="76.2">CS_SR</text>
<text x="55.5" y="113.3">A6/1.7C</text>
<text x="55.5" y="110.8">A5/1.7C</text>
<text x="55.6" y="108.3">A0/3.1B</text>
<text x="109.4" y="108.3">CS_SR</text>
<text x="54.4" y="123.2">CSX/1.2C</text>
<text x="55.3" y="125.7">RD/3.1B</text>
<text x="55.5" y="120.7">A7/1.7C</text>
<text x="109.4" y="125.7">CS_ID</text>
<text x="175.3" y="133.1">CS_ID</text>
<text x="55.5" y="167.8">A5/1.7C</text>
<text x="55.6" y="165.3">A0/3.1B</text>
<text x="109.5" y="165.3">CS_IER/5.1B</text>
<text x="55.5" y="170.2">A6/1.7C</text>
<text x="55.5" y="177.7">A7/1.7C</text>
<text x="54.4" y="180.1">CSX/1.2C</text>
<text x="54.9" y="182.6">WR/3.1B</text>
</g>
</svg>
